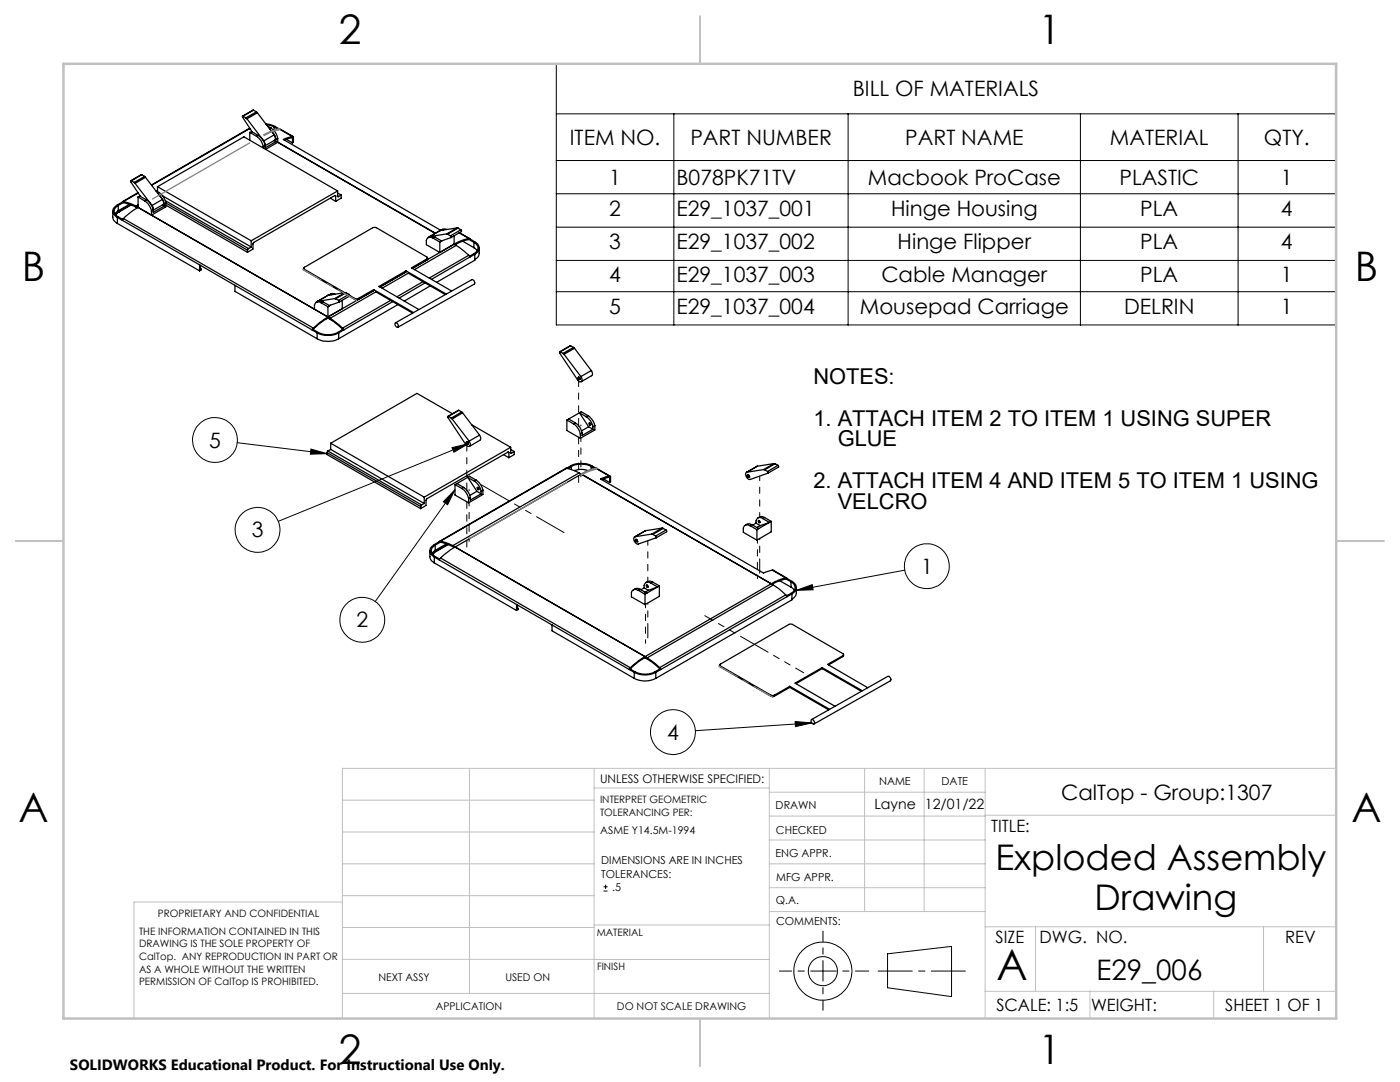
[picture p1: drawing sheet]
<svg xmlns="http://www.w3.org/2000/svg" width="279mm" height="216mm" viewBox="0 0 279 216" stroke-linecap="round" stroke-linejoin="round" font-family="sans-serif">
<g fill="none" stroke="#000" stroke-width=".25">
<path d="M26.2 36.1h-.1v.2l1.9 2.9M26.2 36.1l.6 .3M26.8 36.4l.2 .2M27 36.6l3.3 4.4M27.5 38.5l-3 1.7M27.6 39.3v2.1M27.6 39.3l1.3 .8M27.6 38.5l-3 1.7M27.9 39.1l1.3 .8M27.9 39.1l-.3 .2M27.9 39.1h.1M28.3 34.9l-2.2 1.2"/>
<path d="M28.3 34.9l-2.1 1.2M28.3 34.9l.6 .3M28.9 35.2l.1 .2M28.9 35.2l-2.1 1.2M29 35.4l-2 1.2M29 35.4l3.4 4.4M29.2 39.9a3.2 3.2 0 0 1 1.4 2M29.2 39.9l-.3 .2M31.1 38.1l.6 .3M31.4 37.3l18.7 10.7M31.4 37.3l17.3-10 18.7 10.8M31.4 37.3v.9"/>
<path d="M31.7 38.9l.8 1.1M31.7 38.4a3.1 3.1 0 0 1 1.4 2.1M31.7 38.4l-.2 .2M32.4 39.8l.3 .7-.1 .3-2 1.1M32.4 39.8l-2.1 1.2M32.5 39.1l17.6 10.2M48.5 23.2h-.1v.2l1.9 2.9M48.5 23.2l.6 .3M49.1 23.5l.2 .2M49.3 23.7l3.3 4.4M49.8 25.7l-19.6 11.2M49.8 25.7h.1"/>
<path d="M49.8 25.7l-19.5 11.3M49.8 26.4v1.6M49.8 26.4l1.4 .8M49.9 25.6l-.1 .1M50.2 26.2l1.3 .8M50.3 26.2l-.5 .2M50.6 22l-2.2 1.2M50.6 22l-2.1 1.2M50.6 22l.6 .3M51.2 22.3l.2 .2M51.2 22.3l-2.1 1.2M51.2 27.2a2.87 2.87 0 0 1 1.3 2"/>
<path d="M51.4 22.5l-2.1 1.2M51.4 22.5l3.3 4.4M51.5 27a3.1 3.1 0 0 1 1.4 2M51.5 27l-.3 .2M52.5 29.2v.3M52.6 28.1l.3 .8M52.9 29l-.4 .2M53.1 24.7l1.4 .3 1.2 .7M53.2 24.9l1.5 .4M53.4 25.2l.7 .3M54 26l.9 1.1M54.1 25.5a3.2 3.2 0 0 1 1.3 2.1"/>
<path d="M54.1 25.5l-.3 .2M54.7 28l.4 .3M54.7 26.9l.3 .7-.1 .3-2 1.2M54.7 26.9l-2.1 1.2M54.7 25.3l.7 .5M54.7 25.3v.6M54.9 27.3l.2 .5M55.1 28.3l-2.2 1.2v-.5M55.1 27.8v.5M55.4 27.6l-.3 .2M55.4 27.6v.8M55.4 28.4l-2.4 1.4"/>
<path d="M55.4 28.4l31.5 18.2M55.4 28.4l31.5 18.1M55.6 25.7l-1 .3M55.6 25.7l2.9 1.5M55.6 25.7l2.7 1.5M56.7 27.9l1.7-.5v1.1M57.1 27.8l1.3 .7M58.3 27.2l-1.7 .6 31.3 18.2 .7-.3 .6 .1M58.3 27.2l.3 .1v1.1l-.2 .1M65.9 39.5l1.1 .7M66.8 39l.2 .1M66.8 39l-16.2 9.4-.1 1.3-1.1 .6"/>
<path d="M67 39.1v1.1M67.4 39.1v.2l.2-.1M67.4 38.1l-17.3 9.9M67.4 38.1v1M67.4 38.5l.7 .4M67.4 39.1l.2 .1M68.1 38.9l-.5 .3M68.1 38.9v.6l-1.1 .7M22.5 42.2a2.03 2.03 0 0 0 .6 2.2l.3 .2M23.4 44.6l16.4 9.4M23.4 43.4l1 .6M23.4 43.4v1.2"/>
<path d="M23.6 41a1.21 1.21 0 0 0-.8 1.1 1.21 1.21 0 0 0 .8 1.2l.9 .5M23.6 42.1l-.7 .6M23.6 41v1.1M23.8 42.2l-.7 .7M23.8 42.3l-.7 .6M23.8 42.2v.1M24.4 40.3a3.1 3.1 0 0 0-1.9 1.6 1.36 1.36 0 0 0 .9 1.5M24.4 44l37.9 21.8M24.4 40.3l.2 .1M24.6 40.4l1.5 .5 1.3 .6M24.6 40.4l-1 .6M24.6 40.2l-.2 .1"/>
<path d="M24.6 40.2l1.6 .5 .9 .4M24.6 43.6l-.2 .4M24.6 43.6l37.9 21.9M25.8 40.8l-2.2 1.3M26 40.9l-2.2 1.3M26.2 40.9l-2.4 1.4M27.1 41.1l.5 .3M27.6 41.4l-1.2 .7-1.8 1.5M27.6 41.4l37.8 21.9M27.6 40.9l-.5 .2M28.9 40.1a3.2 3.2 0 0 1 1.3 2M30.3 41l.3 .8"/>
<path d="M30.6 41.9l-.4 .2M32.3 40.9l.4 .2M32.6 40.2l.1 .5M32.7 41.1l-2.1 1.3v-.5M32.7 40.7v.4M33 40l16.6 9.6M33.1 40.9l16.3 9.4M33.1 40.5v.8l-2.9 1.6v-.8M33.1 40.5l-.4 .2M33.1 40.5l16.3 9.4M39.8 52.8v1.2M40 53v.8l.2-.1"/>
<path d="M40 53.6l.2 .1M40.2 53.7l-.4 .3M46.9 56.9v1.2l16.4 9.5M49.4 49.9v.4M49.6 49.6l-.2 .3M50.1 48v1.3M50.1 49.3l-.5 .3M60.6 53.6l.1 .3M60.7 53.7l8.1 4.7M60.7 53.7v.2M60.7 53.9l7.8 4.5M65.5 58.9l-2.1 1.2"/>
<path d="M66.8 59.6h.2M66.8 59.6l-2.9 .4M66.9 58.7l-.6-.1-.7 .3 .6-.1M67 59.6l.6 .3M67.6 59.9l.1 .4M68.3 59.9v1.7l-2.9 1.7M68.9 58.4h.2M68.9 58.4l-2.1 1.2M68.9 58.4l-3.4 .5M69.1 58.4l-2.1 1.2M69.1 58.4l.5 .3M69.6 58.7l.2 .4-2.1 1.2"/>
<path d="M69.6 58.7l-2 1.2M69.7 59.1l1.1 .7M69.8 58.9l1 .6M70.8 59.5h.7M70.8 59.5v.3M71.5 59.5a.44 .44 0 0 1-.7 .3M74.6 57.8l-3.1 1.7M74.6 57.8l7.9 4.6M74.6 57.8v.2l-9.2 5.3M75 58.2l-9.1 5.3M75.1 58.3l7.2 4.2M78 59.9l-9.6 5.6"/>
<path d="M81 54l8 4.7M81 54l-5.4 3.2 8 4.6M81 54v.3l-5.2 3M81.5 54.5l-5.2 3M81.5 54.5l7.4 4.3M84.4 56.2l-5.2 3M84.8 56.4l-5.1 3.1M85.2 51.7a.22 .22 0 0 0 .1-.2 .22 .22 0 0 0-.1-.2l-10.1-5.9h-.5l-13.9 8-.1 .2 .1 .1M85.2 51.7l-3.1 1.7 8 4.7M85.3 51.5l-.1 .4v-.2M85.9 47.2l-.3 .1M85.9 57l-5.2 3.1"/>
<path d="M86.4 47.5a.8 .8 0 0 0-1.3 .5v.8l2.7 1.6v-2.1M86.4 47.5l1.4 .8M86.8 47.3l-.7-.2-.7 .3M86.8 47.3l-.4 .2M86.8 47.3l1.3 .8M87.8 46l-2.1 1.2M87.8 46h.1M88.1 48.1l-.3 .2M88.3 48l-.2 .1M88.5 45.9l-.6 .1M89.1 46.7h.2M89.1 46.7l-2.8 .4"/>
<path d="M89.3 46.7l.6 .4M89.9 47.1l.1 .3M90 47.4l-1.9 .7M90.6 48.7h.1M90.6 48.7l-8.3 4.9M90.6 47v1.7M90.6 48.7l.5 .3M91.1 49l2.5 1.9M91.1 49l-8.4 4.8M91.2 45.5h.2M91.2 45.5l-2.1 1.2M91.2 45.5l-3.4 .5"/>
<path d="M91.4 45.5l-2.1 1.2M91.4 45.5l.6 .4M91.6 46.5l2 1.1M91.7 46.4l2 1.2M92 45.9l.1 .3-2.1 1.2M92 45.9l-2.1 1.2M92.3 48.1l2.3 1.3M93.6 50.9l.2 .4M93.6 47.6l-1.1 .3-1.9 .8M93.6 47.6l.2 .1M93.6 50.9l-7.9 4.6M93.6 47.8l-1.6 .5-1.2 .5"/>
<path d="M93.6 47.8l1 .6M93.8 47.7a3.1 3.1 0 0 1 1.8 1.5l-.1 .8-.7 .7M93.8 51.3l-7.7 4.4M93.8 47.7l-.2 .1M94.6 48.4a1.19 1.19 0 0 1 .8 1.1 1.19 1.19 0 0 1-.8 1.1l-.9 .6M94.6 49.4l.7 .6M94.6 48.4v1M94.8 50.7l-1 .6M94.8 50.7v1.2l-7.7 4.4M95.6 49.5a1.93 1.93 0 0 1-.5 2.1l-.3 .2M62.3 65.8l1 .6M62.5 65.7a4.7 4.7 0 0 0 5.9 0"/>
<path d="M62.5 65.5l-.2 .3M63.3 66.4a4.9 4.9 0 0 0 4.3 0M63.3 67.6a4.6 4.6 0 0 0 4.3 0M63.3 66.4v1.2M63.4 60.1l-.1 .2M63.5 60.1h-.1M64.1 60.4a.78 .78 0 0 0-.8-.2 .78 .78 0 0 0-.5 .7v.8l2.6 1.6M64.1 60.4l1.3 .8M64.5 60.2l-.7-.2-.7 .3M64.5 60.2l-.4 .2M64.5 60.2l1.3 .8M65.4 63.5l1.1 .6 1.9 1.6"/>
<path d="M65.4 63.5h.1M65.4 63.3h.1M65.4 63.3l-1.4 .9-1.5 1.3M65.4 63.5l-1.6 1.1-1.5 1.2M65.4 61.2v2.3M65.4 63.3l.5 .2M65.8 61l-.4 .2M65.9 63.5l2.5 2M65.9 60.9l-.1 .1M67.6 66.4v1.2M67.7 60.3l-1.9 .7M68.4 65.5l.2 .3"/>
<path d="M68.4 65.7l.2 .1M68.6 65.8l-1 .6M78.4 60.2l-9.8 5.6M78.9 64.4a.53 .53 0 0 1 .5 .3 .53 .53 0 0 1-.1 .6l-.4-.3-.1-.3zM78.9 64.4l15.3-8.6a.58 .58 0 0 1 .5 .9l-15.3 8.6M79.4 60.8l-11.8 6.8M111.8 70.2h-.1v.2l3.9 5.7a.39 .39 0 0 0 .5 0 .39 .39 0 0 0 0-.5l-.2-.5M111.8 70.2l.6 .3M112.4 70.5l.2 .2M112.6 70.7l3.3 4.4M113.9 69l-2.2 1.2M113.9 69l-2.1 1.2"/>
<path d="M113.9 69l.5 .3M114.4 69.3l.3 .2M114.4 69.3l-2 1.2M114.7 69.5l-2.1 1.2M114.7 69.5l3.3 4.4M115.4 75.5l.1 .2zM115.4 75.3v.3l.3 .1M115.4 75.3a.26 .26 0 0 1 .3 .1 .26 .26 0 0 1 0 .3M115.4 75.3l.3 .2v.2M118 73.9l.3 .7-.2 .3-2.1 1.3M118 73.9l-2.1 1.2M65.3 90.3l18.7 10.8"/>
<path d="M65.3 90.3v.4l18.7 10.8M65.4 90l-.1 .3M65.4 90l18.7 10.8M66 88.4l18.7 10.8M66 89.7l18.7 10.8M66 88.4v1.3M66 89.7l-.6 .3M84.7 99.2v1.3M89.5 83.1h-.1v.2l3.9 5.7a.39 .39 0 0 0 .5 0 .39 .39 0 0 0 0-.5l-.2-.5M89.5 83.1l.6 .3M90.1 83.4l.1 .2M90.2 83.6l3.4 4.4"/>
<path d="M90.3 82.5l-7.1-4-17.2 9.9M90.8 96.7v2.1l2.7 1.5M90.8 96.7l1.4 .8M91.2 96.5l-.4 .2M91.2 96.5l1.3 .8M91.6 81.9l-2.2 1.2M91.6 81.9l-2.1 1.2M91.6 81.9l.5 .3M92.1 82.2l.2 .2M92.1 82.2l-2 1.2M92.2 97.5a3.2 3.2 0 0 1 1.3 2M92.3 82.4l-2.1 1.2"/>
<path d="M92.3 82.4l3.4 4.4M92.5 97.3a3.2 3.2 0 0 1 1.4 2M92.5 97.3l-.3 .2M93.1 88.2v.2l.3 .2M93.1 88.2a.28 .28 0 0 1 .3 .1 .28 .28 0 0 1 0 .3M93.1 88.2a.3 .3 0 0 1 .3 .4M93.3 95.2l-2.1 1.3M93.3 95.2l1.9 2.8M93.3 95.2l1.4 .8M93.3 95.2l.4-.2 1.3 .8M93.5 99.5v.8M93.9 99.3l-.4 .2"/>
<path d="M94.2 84.8l7.7 4.5M94.7 96a3.2 3.2 0 0 1 1.3 2M95 95.8a3.2 3.2 0 0 1 1.4 2M95 95.8l-.3 .2M95.2 98l-1.4 .8M95.2 98l.8 .5M95.2 97.3h.2a.18 .18 0 0 1 .2 .2 .18 .18 0 0 1-.3 .1zM95.4 97.3v.2l.2 .1M95.7 86.8l.3 .7-.2 .3-2.1 1.3M95.7 86.8l-2.1 1.2M96 98.5l-2.1 1.3v-.5M96 98v.5"/>
<path d="M96.4 97.8l-.4 .2M96.4 97.8v.9l-2.9 1.6M100.5 90.7l1.1 .6M101.4 90.2l.2 .1M101.4 90.2l-16.2 9.3-.2 .3v1.1l-1 .6M101.6 90.3v1M101.9 90.3l.2 .1M101.9 89.3l-17.2 9.9M101.9 89.3v1M101.9 89.7l.7 .4M102.6 90.1l-.5 .3M102.6 90.1v.6l-1 .6"/>
<path d="M113 93.5a4.9 4.9 0 0 1 6 0M113.1 93.5l-25.3 14.5M113.1 93.5l2.5 .9M113.1 93.5l-25.2 14.5M113.1 83.8v2.1l2.7 1.6M113.1 83.8l1.4 .8M113.5 83.6l-.4 .2M113.5 83.6l1.3 .8M114 93.1a4.1 4.1 0 0 1 4 0M114 93.1l-.7 .4M114 93.1v.6M114.5 84.6a3.2 3.2 0 0 1 1.3 2"/>
<path d="M114.6 93.9l1.1-.2 1.7 .2M114.8 84.4a2.9 2.9 0 0 1 1.4 2M114.8 84.4l-.3 .2M115.6 94.4l-25.2 14.5M115.6 94.4l.4 .2M115.6 82.4l-2.1 1.2M115.6 82.4l1.9 2.8M115.6 82.4l1.4 .7M115.6 82.4l.4-.2 1.3 .7M115.8 86.6v.9M116 94.6l37.9 21.9M116 94.6l-25.2 14.5"/>
<path d="M116.2 86.4l-.4 .2M117 83.1a2.9 2.9 0 0 1 1.3 2.1M117.3 82.9a3.1 3.1 0 0 1 1.4 2M117.3 82.9l-.3 .2M117.5 85.2l-1.4 .8M117.5 85.2l.8 .5M117.5 84.4a.24 .24 0 0 1 .4 .1 .24 .24 0 0 1-.1 .3zM117.7 84.4l.2 .4M118 93.1l.7 .4M118 93.1v.6M118.3 85.7l-2.1 1.2v-.5M118.3 85.2v.5"/>
<path d="M118.7 84.9l-.4 .3M118.7 84.9v.9l-2.9 1.7M118.9 93.5l-1.4 .4-1.5 .7M118.9 93.5l2.8 1.5M118.9 93.5l2.7 1.5M120 95.7l1.7-.5v1.1M120.4 95.5l1.3 .8M121.6 95l-1.8 .6 32.6 18.7 1.7-.5M121.6 95l.2 .1v1.1l-.1 .1M149.2 94.8v.3l.3 .1M149.2 94.8l.1-.1a.28 .28 0 0 1 .2 .2 .28 .28 0 0 1 0 .3M149.2 94.8l.3 .1v.3"/>
<path d="M149.5 95.2h.1M151.1 93l-2.1 1.3M151.1 93v.1M152.4 93.7l-3.4 .5a.89 .89 0 0 0 .7 1.5l3.6-1.3M152.4 93.7h.2M152.6 93.7l.6 .4M153.2 94.1l.1 .3M154.5 92.5h.2M154.5 92.5l-2.1 1.2M154.5 92.5l-3.4 .5M154.7 92.5l-2.1 1.2M154.7 92.5l.6 .4"/>
<path d="M155.3 92.9l.1 .3-2.1 1.2M155.3 92.9l-2.1 1.2M84 101.1v.4M84.1 100.8l-.1 .3M84.7 100.5l-.6 .3M85.8 109.9a2.26 2.26 0 0 0 .3 2l.6 .4M86.7 112.3l16.4 9.5M86.7 111.2l1 .5M86.7 111.2v1.1M86.9 108.8a1.23 1.23 0 0 0-.8 1.1 1.23 1.23 0 0 0 .8 1.2l.8 .4M86.9 109.8l-.7 .6M86.9 108.8v1"/>
<path d="M87.1 109.9l-.7 .7M87.1 110l-.7 .7M87.1 109.9v.1M87.7 108.1l-1 .6a1.33 1.33 0 0 0-.9 1.2 1.33 1.33 0 0 0 .9 1.3M87.7 108.1l.2 .1M87.7 111.7l15.4 8.9M87.9 108.2l1.2 .3 1.6 .7M87.9 108.2l-1 .6M87.9 108l-.2 .1M87.9 108l2.5 .9M87.9 111.3l-.2 .4M87.9 111.3l37.9 21.9"/>
<path d="M89.1 108.5l-2.2 1.3M89.3 108.6l-2.2 1.3M89.5 108.7l-2.4 1.3M90.4 108.9l.4 .2M90.8 109.1l-2.9 2.2M90.8 109.1l37.9 21.9M90.8 109.1h.1M126.8 107.8l.1 .2zM126.9 107.6v.4l.2 .1M126.9 107.6h.1a.3 .3 0 0 1 .1 .5M126.9 107.6a.3 .3 0 0 1 .2 .5M127.1 108.1h.1"/>
<path d="M127.4 117.8a.84 .84 0 0 0-1.4 .5v.8l2.7 1.5M127.4 117.8l1.3 .8M127.7 117.6l-.6-.2-.7 .3M127.7 117.6l-.3 .2M127.7 117.6l1.4 .8M128.6 117.3l.8 .5M128.6 117.3l-.7 .4M128.7 118.6v2M128.8 105.9l-2.2 1.2M128.8 105.9h-.1M129 116.8v-.1a.24 .24 0 0 1 .3 .2 .24 .24 0 0 1-.1 .3zM129.1 118.4l-.4 .2"/>
<path d="M129.1 116.7l.1 .3 .1 .1M129.4 117.8l-.7 .4M129.9 116.3a.8 .8 0 0 0-1.3 .5v.5M129.9 116.3l1.3 .8M130.1 106.6l-3.4 .5a.88 .88 0 0 0-.1 .9 .88 .88 0 0 0 .8 .5l3.6-1.2M130.1 106.6h.2M130.2 116.1l-.6-.1-.7 .2M130.2 116.1l-.3 .2M130.2 116.1l1.4 .8M130.3 106.6l.5 .4M130.8 107l.2 .3M131.2 117.1l-2.1 1.3"/>
<path d="M131.2 117.1l-1.8 .7M131.6 116.9l-.4 .2M131.6 116.9v2.1l-2.9 1.6M132.2 105.4h.2M132.2 105.4l-2.1 1.2M132.2 105.4l-3.4 .5M132.4 105.4l-2.1 1.2M132.4 105.4l.5 .4M132.9 105.8l.1 .3-2 1.2M132.9 105.8l-2.1 1.2M149.7 104.9a.84 .84 0 0 0-1.4 .5v.8l2.8 1.6M149.7 104.9l1.4 .8"/>
<path d="M150.1 104.7l-.7-.2-.7 .3M150.1 104.7l-.4 .2M150.1 104.7l1.3 .8M150.9 104.4l.8 .5M150.9 104.4l-.7 .4M151.1 105.7v2.1M151.3 103.9a.21 .21 0 0 1 .3 .1 .21 .21 0 0 1-.1 .3zM151.4 105.5l-.3 .2M151.4 103.9l.3 .3M151.7 104.9l-.6 .4M152.2 103.5a.83 .83 0 0 0-1-.1 .83 .83 0 0 0-.3 1M152.2 103.5l1.4 .7"/>
<path d="M152.6 103.3l-.7-.3-.7 .4M152.6 103.3l-.4 .2M152.6 103.3l1.3 .7M153.6 104.2l-2.2 1.3M153.6 104.2l-1.9 .7M153.9 116.5h.1M153.9 104l-.3 .2M153.9 104v2.1l-2.8 1.7M153.9 116.5l-25.2 14.5M153.9 116.5l.4 .2M154.1 113.8h.2M154.1 113.8l2.7 1.5"/>
<path d="M154.3 113.8l2.7 1.5M154.3 116.7l1.3 .9 1.2 1.1M154.3 116.7l-25.1 14.6M155.6 115.9l2.3 1.3M156.8 118.7l.3 .4M156.8 115.3l-1.4 .4-1.5 .8M156.8 115.3l.3 .1M156.8 118.7l-25.1 14.5M156.9 115.5l-1.3 .4-1.5 .7M156.9 115.5l1 .6M157.1 115.4a2.85 2.85 0 0 1 1.8 1.6l-.1 .8-.8 .7M157.1 119.1l-25.2 14.5"/>
<path d="M157.1 115.4l-.2 .1M157.9 116.1a1.21 1.21 0 0 1 .8 1.1 1.21 1.21 0 0 1-.8 1.2l-.9 .5M157.9 117.2l.6 .6M157.9 116.1v1.1M158 118.5l-.9 .6M158 118.5v1.2l-27.1 15.7M158.9 117.3a1.86 1.86 0 0 1-.9 2.3M103.1 120.6l22.5 13M103.1 120.6v1.2M103.3 120.7v.9l.2-.1M103.3 121.4l.2 .1M103.5 121.5v.1l-.4 .2"/>
<path d="M110.2 124.7v1.2l16.4 9.5M125.6 133.6l1 .6M125.8 133.5a4.8 4.8 0 0 0 5.9 0M125.8 133.2l-.2 .4M126.6 134.2a4.6 4.6 0 0 0 4.3 0M126.6 135.4a4.6 4.6 0 0 0 4.3 0M126.6 134.2v1.2M128.7 131.2l1.4 1 1.6 1.3M128.7 131.2h.1M128.7 131h.1M128.7 131l-1.1 .7-1.8 1.5M128.7 131.2l-1.3 .9-1.8 1.5"/>
<path d="M128.7 131v.2M128.7 131l.5 .3M129.2 131.3l2.5 1.9M130.9 134.2v1.2M131.7 133.2l.2 .4M131.7 133.5l.2 .1M131.9 133.6l-1 .6M143.7 132.7l.1 .4M143.8 132.9l10 5.8M143.8 132.9v.2M143.8 133.1l10 5.8M153.8 138.7h.8"/>
<path d="M153.8 138.9h.8M153.8 138.7v.2M154.6 138.7v.2M157.6 136.9l-3 1.8M157.6 136.9l8 4.6M157.6 136.9v.3M157.6 137.2l7.8 4.4M157.6 137.2l-3 1.7M164.1 133.2l8 4.6M164.1 133.2l-5.4 3.1 8 4.6M164.1 133.2v.2M164.1 133.4l7.8 4.5"/>
<path d="M164.1 133.4l-5.2 3M168.2 130.8l.1-.1v-.2l-10.1-5.9-.6-.1-13.9 8v.3l.1 .1M168.2 130.8l-3 1.8 8 4.6M168.2 130.8v.2M168.2 131l-2.9 1.7M168.3 130.6l-.1 .4M161.9 143.7a.5 .5 0 0 1 .6 .2 .5 .5 0 0 1-.2 .6l-.3-.3zM162 143.6l15.2-8.6a.58 .58 0 0 1 .5 .9l-15.2 8.6"/>
<circle cx="93.1" cy="88.5" r=".1"/>
<circle cx="149.2" cy="95" r=".09"/>
</g>
<path d="M112.7 106.4l-16.8-9.7" fill="none" stroke="#000" stroke-width=".2" stroke-dasharray="6.3 1.3 1.3 1.3 1.3 1.3" stroke-dashoffset="-.2"/>
<path d="M93.4 95.2l-.4-.2M93.6 97.9v-.2M115.9 85v-.2M128.8 118.2v-.2M129.3 117.1v-.3M151.2 105.3v-.2M151.6 104.2v-.3" fill="none" stroke="#000" stroke-width=".2" stroke-dasharray="6.3 1.3 1.3 1.3 1.3 1.3"/>
<path d="M140.7 122.9l19.7 11.4" fill="none" stroke="#000" stroke-width=".2" stroke-dasharray="6.3 1.3 1.3 1.3 1.3 1.3" stroke-dashoffset="4.5"/>
<path d="M115.9 95.2v-7.8M93.6 108v-7.7M151.2 115.5v-7.8M128.8 128.4v-7.8" fill="none" stroke="#000" stroke-width=".2" stroke-dasharray="6.3 1.3 1.3 1.3 1.3 1.3" stroke-dashoffset="5.6"/>
<path d="M151.6 114.4v-7M129.3 127.3v-7" fill="none" stroke="#000" stroke-width=".2" stroke-dasharray="6.3 1.3 1.3 1.3 1.3 1.3" stroke-dashoffset="3.5"/>
<path d="M129.3 116.1v-8.2M151.6 103.2v-8.2" fill="none" stroke="#000" stroke-width=".2" stroke-dasharray="6.3 1.3 1.3 1.3 1.3 1.3" stroke-dashoffset="5.4"/>
<path d="M115.5 96.3v-9.1M93.2 109.2v-9.1" fill="none" stroke="#000" stroke-width=".2" stroke-dasharray="6.3 1.3 1.3 1.3 1.3 1.3" stroke-dashoffset="5"/>
<path d="M93.2 98v-9.6M115.5 85.1v-9.6" fill="none" stroke="#000" stroke-width=".2" stroke-dasharray="6.3 1.3 1.3 1.3 1.3 1.3" stroke-dashoffset="4.8"/>
<g fill="none" stroke="#000" stroke-width=".2">
<path d="M111 12.7h155.5v52.1h-155.5zM111 22.7h155.5M111 32h155.5M111 38.7h155.5M134.5 22.7v42.1M169.3 22.7v42.1M215.6 22.7v42.1M247.1 22.7v42.1M111 45.3h155.5M111 52h155.5M111 58.2h155.5M47.3 88.3l18 2.2"/>
<path d="M62.1 89.6l3.2 .9-3.4 .1zM90.2 89.3l3.3-.8-2.9 1.7zM90.8 97.7l-1.5 3-.8-.6zM90.8 97.7l-15.9 22.3M93.5 88.5l-38 15.5M158.9 117.8l3.2-1.1 .2 1zM180.6 113.8l-21.7 4M158.7 144l3.3 .3-3.3 .7zM162 144.3l-23.2 1.5M120.4 177.8h.8M120.4 177h.8M120.9 176.5v.9"/>
<path d="M177.1 190.3l12.8-1.5v10.1l-12.8-1.8z"/>
<circle cx="42.9" cy="87.8" r="4.5"/>
<circle cx="51.4" cy="105.7" r="4.5"/>
<circle cx="185" cy="113" r="4.5"/>
<circle cx="72.3" cy="123.7" r="4.5"/>
<circle cx="134.3" cy="146.1" r="4.5"/>
<circle cx="164.2" cy="193.8" r="5.8"/>
<circle cx="164.2" cy="193.8" r="2.9"/>
</g>
<path d="M49.8 28.5l-19.4 11.2M52.7 26.8l2.2-.9 .7-.2 .3 .1-1.5 .4-1.7 .9zM113.1 96.3l-19.4 11.2M116 94.6l1.9-.9 1.1-.3 .2 .2-1.8 .5-1.4 .7z" fill="none" stroke="#808080" stroke-width=".25"/>
<path d="M164.2 193.8h9.2" fill="none" stroke="#000" stroke-width=".2" stroke-dasharray="15.2 1.3 1.3 1.3" stroke-dashoffset="12.6"/>
<path d="M164.2 193.8h-8.7" fill="none" stroke="#000" stroke-width=".2" stroke-dasharray="15.2 1.3 1.3 1.3" stroke-dashoffset="12.8"/>
<path d="M164.2 193.8v-8M164.2 193.8v7.8" fill="none" stroke="#000" stroke-width=".2" stroke-dasharray="15.2 1.3 1.3 1.3" stroke-dashoffset="13.2"/>
<path d="M175.3 193.8h17.4" fill="none" stroke="#000" stroke-width=".2" stroke-dasharray="15.2 1.3 1.3 1.3" stroke-dashoffset="8.4"/>
<g fill="none" stroke="#c0c0c0" stroke-width=".2">
<path d="M68.3 159.7h50.3M93.7 153.3v44.9M118.6 153.3v49.9M118.6 157.2h34.9M153.5 153.3v49.9M153.5 158.1h43.1M172.5 153.3v28.6M184.4 153.3v28.6M196.6 153.3v49.9M266.7 153.3h-198.4v49.9M68.3 178.7h50.3M68.3 172.4h50.3"/>
<path d="M68.3 166h50.3M68.3 180h-41.6v23.2M153.5 167.6h43.1M153.5 162.8h43.1M153.5 172.4h43.1M153.5 177.1h43.1M196.6 162.7h70.1M68.3 198.2h85.2M68.3 191.4l85.2 .1M68.3 185.1h50.3M118.6 184.6h35M153.6 181.9h43"/>
<path d="M196.6 197.8h70.1M196.6 184.9h70.1M206.7 184.9v12.9M217.5 197.8v5.4M242.2 197.8v5.4M252.2 184.9v12.9"/>
</g>
<path d="M139.7 3.2v9.5M3.1 107.9h9.6M266.7 107.9h9.5M139.7 203.2v9.6" fill="none" stroke="#c0c0c0" stroke-width=".25"/>
<path d="M12.7 12.7h254v190.5h-254z" fill="none" stroke="#c0c0c0" stroke-width=".5"/>
<path d="M71.2 59.9l-10.8-6.2M154.2 139.1l-10.8-6.2" fill="none" stroke="#808080" stroke-width=".2" stroke-dasharray="15.2 1.3 1.3 1.3" stroke-dashoffset="10.9"/>
<path d="M60.4 53.7l2.9 1.7M71.2 59.9l-2.9-1.6M143.4 132.9l2.9 1.6M154.2 139.1l-2.9-1.7" fill="none" stroke="#808080" stroke-width=".2" stroke-dasharray="15.2 1.3 1.3 1.3"/>
<path d="M158.9 117.8l3.2-1.1 .2 1zM158.7 144l3.3 .3-3.2 .7zM90.8 97.7l-1.5 3-.8-.6zM90.2 89.3l3.3-.8-2.9 1.7zM62.1 89.6l3.2 .9-3.4 .1z" fill="#000"/>
<text font-size="8.5" x="198.9" y="195.5">A</text>
<g font-size="8.1">
<text x="67.6" y="8.9">2</text>
<text x="207.3" y="8.9">1</text>
<text x="4.4" y="56.1">B</text>
<text x="270.4" y="56.1">B</text>
<text x="3.7" y="164.1">A</text>
<text x="269.7" y="164.1">A</text>
<text x="67.6" y="212.4">2</text>
<text x="207.3" y="212.4">1</text>
</g>
<g font-size="7.1">
<text x="198.6" y="173.5">Exploded Assembly</text>
<text x="218.4" y="181.6">Drawing</text>
</g>
<text font-size="5.6" x="218.9" y="195.5">E29_006</text>
<g font-size="4.4">
<text x="162.3" y="76.6">NOTES:</text>
<text x="162.3" y="84.9">1. ATTACH ITEM 2 TO ITEM 1 USING SUPER</text>
<text x="167.2" y="89.1">GLUE</text>
<text x="162.3" y="97.4">2. ATTACH ITEM 4 AND ITEM 5 TO ITEM 1 USING</text>
<text x="167.2" y="101.6">VELCRO</text>
</g>
<g font-size="4.2">
<text x="170.2" y="19.2">BILL OF MATERIALS</text>
<text x="113.7" y="28.9">ITEM NO.</text>
<text x="137.8" y="28.9">PART NUMBER</text>
<text x="180.7" y="28.9">PART NAME</text>
<text x="221.5" y="28.9">MATERIAL</text>
<text x="252.2" y="28.9">QTY.</text>
<text x="121.6" y="36.9">1</text>
<text x="135" y="36.9">B078PK71TV</text>
<text x="173.2" y="36.9">Macbook ProCase</text>
<text x="223.4" y="36.9">PLASTIC</text>
<text x="255.6" y="36.9">1</text>
<text x="121.6" y="43.1">2</text>
<text x="135" y="43.1">E29_1037_001</text>
<text x="177.8" y="43.1">Hinge Housing</text>
<text x="227.6" y="43.1">PLA</text>
<text x="255.6" y="43.1">4</text>
<text x="121.6" y="49.8">3</text>
<text x="135" y="49.8">E29_1037_002</text>
<text x="179.1" y="49.8">Hinge Flipper</text>
<text x="227.6" y="49.8">PLA</text>
<text x="255.6" y="49.8">4</text>
<text x="121.6" y="56.2">4</text>
<text x="135" y="56.2">E29_1037_003</text>
<text x="175.9" y="56.2">Cable Manager</text>
<text x="227.6" y="56.2">PLA</text>
<text x="255.6" y="56.2">1</text>
<text x="121.6" y="62.6">5</text>
<text x="135" y="62.6">E29_1037_004</text>
<text x="171.6" y="62.6">Mousepad Carriage</text>
<text x="224.3" y="62.6">DELRIN</text>
<text x="255.6" y="62.6">1</text>
<text x="41.8" y="89.3">5</text>
<text x="50.2" y="107.2">3</text>
<text x="183.8" y="114.5">1</text>
<text x="71.1" y="125.2">2</text>
<text x="133.1" y="147.6">4</text>
<text x="211.8" y="159.6">CalTop - Group:1307</text>
</g>
<g font-size="3.4">
<text x="197.8" y="166">TITLE:</text>
<text x="198.7" y="188.1">SIZE</text>
<text x="207.5" y="188.1">DWG. NO.</text>
<text x="256.5" y="188.2">REV</text>
<text x="198.8" y="201.7">SCALE: 1:5</text>
<text x="217.7" y="201.8">WEIGHT:</text>
<text x="244.5" y="201.7">SHEET 1 OF 1</text>
</g>
<text font-size="3" x="14" y="213.5">SOLIDWORKS Educational Product. For Instructional Use Only.</text>
<g font-size="2.8">
<text x="174.5" y="161.4">Layne</text>
<text x="184.6" y="161.5">12/01/22</text>
</g>
<text font-size="2.4" x="119.8" y="156.2">UNLESS OTHERWISE SPECIFIED:</text>
<g font-size="2.2">
<text x="154.8" y="161.4">DRAWN</text>
<text x="175.4" y="156.6">NAME</text>
<text x="187.9" y="156.7">DATE</text>
<text x="154.9" y="166.3">CHECKED</text>
<text x="120" y="172.5">DIMENSIONS ARE IN INCHES</text>
<text x="154.8" y="171">ENG APPR.</text>
<text x="120" y="175.1">TOLERANCES:</text>
<text x="122.2" y="177.8">.5</text>
<text x="154.9" y="175.7">MFG APPR.</text>
<text x="154.9" y="180.4">Q.A.</text>
<text x="154.9" y="184.6">COMMENTS:</text>
</g>
<g font-size="2.1">
<text x="119.8" y="166.3">ASME Y14.5M-1994</text>
<text x="75.5" y="195.7">NEXT ASSY</text>
<text x="100.9" y="195.7">USED ON</text>
<text x="86.9" y="201.5">APPLICATION</text>
<text x="123.1" y="201.6">DO NOT SCALE DRAWING</text>
</g>
<g font-size="2">
<text x="119.8" y="160.3">INTERPRET GEOMETRIC</text>
<text x="119.8" y="162.8">TOLERANCING PER:</text>
<text x="31.5" y="182.9">PROPRIETARY AND CONFIDENTIAL</text>
<text x="27.8" y="186.5">THE INFORMATION CONTAINED IN THIS</text>
<text x="27.8" y="189">DRAWING IS THE SOLE PROPERTY OF</text>
<text x="27.8" y="191.6">CalTop. ANY REPRODUCTION IN PART OR</text>
<text x="119.1" y="186.7">MATERIAL</text>
<text x="27.8" y="194.1">AS A WHOLE WITHOUT THE WRITTEN</text>
<text x="27.8" y="196.6">PERMISSION OF CalTop IS PROHIBITED.</text>
<text x="119.1" y="193.5">FINISH</text>
</g>
</svg>
